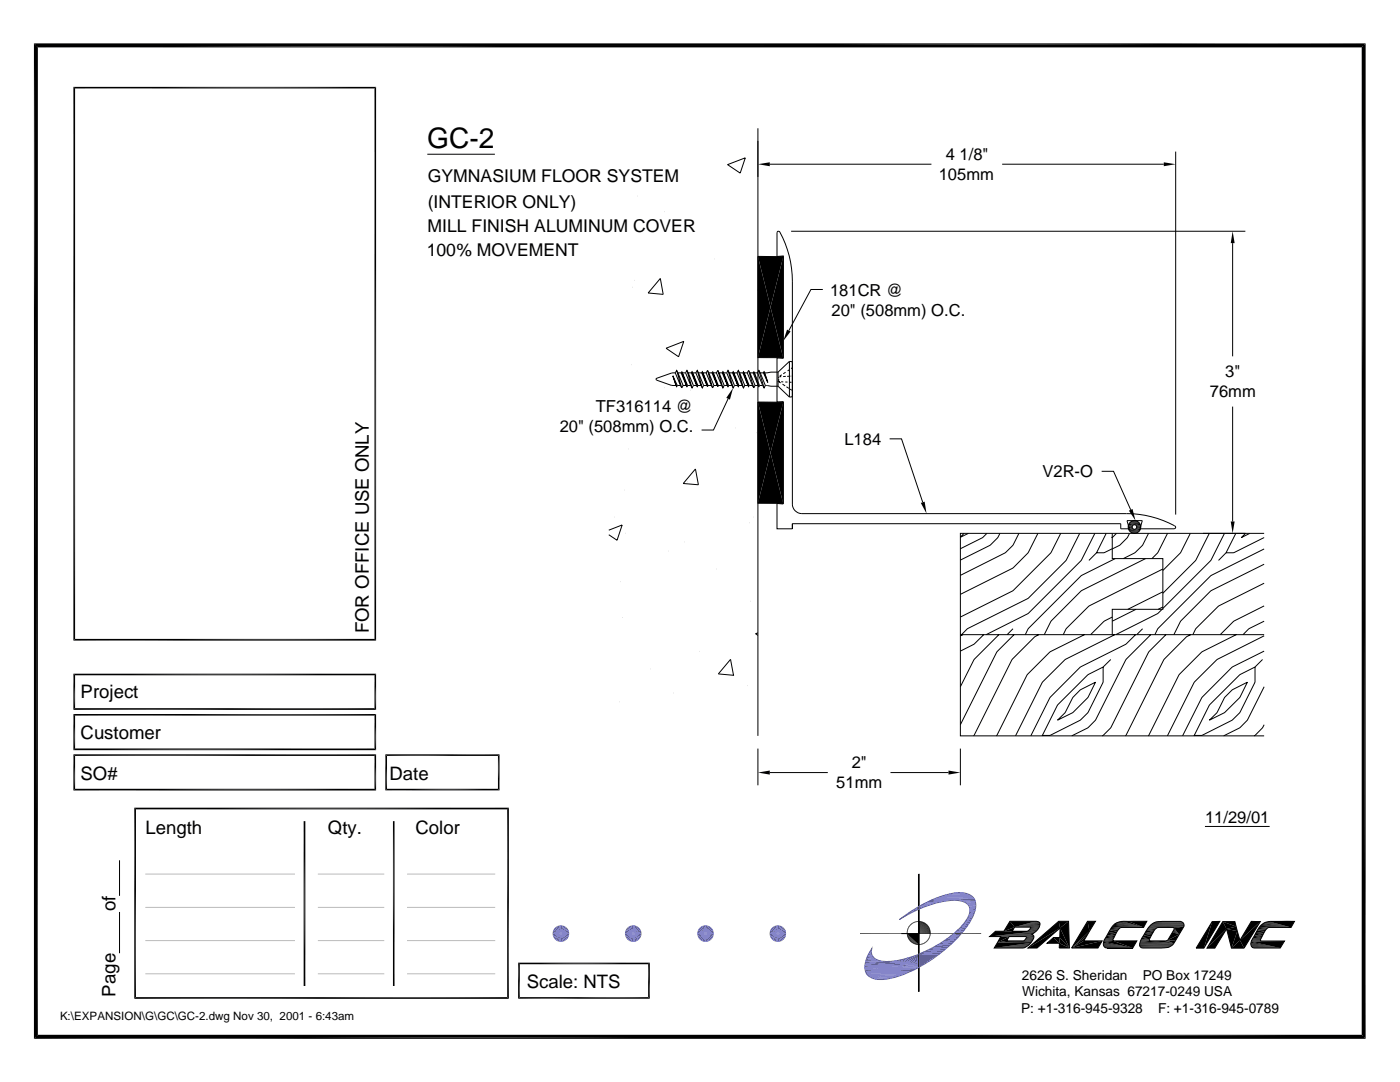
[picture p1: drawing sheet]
<svg xmlns="http://www.w3.org/2000/svg" width="279mm" height="216mm" viewBox="0 0 279 216" stroke-linecap="round" stroke-linejoin="round" font-family="sans-serif">
<g fill="none" stroke="#000" stroke-width=".2">
<path d="M85.3 30.8h13.5M127.3 39.1h.1M145.2 32.9l3.5-1.4-1 3zM151.3 25.6v121.2M153.6 32.8h32.3M200 32.8h32.3M234.6 30.2v72.5M126.3 57.3h.1M126.7 55.9h.1M131.8 55.6l.6 3.1-3.1-.2zM132.5 42.2h.1M136.7 44.2h.1"/>
<path d="M142.6 51.7h.1M151.1 58h.1M151.3 51.2h5v20.2h-5zM157.9 46.1h90.6M164.2 57.8h-2.4l-4.4 8.2M246 48.5v22.6M126.1 72.8h.1M132.5 77.4h.1M132.9 69.5l3.6-1.4-1.1 3.1zM134.3 75l.9 1.9M134.6 74.3h.1M134.8 74.4l-.9 .1-2.8 1-.2 .2 .2 .2 2.8 1h1"/>
<path d="M134.8 74.4l.2-.5 .3 .5M134.8 74.4l1 2.5M134.9 76.9l.1 .3 .2-.3M134.9 76.9l-.6-1.9 .7 2.2M135 73.9l1.1 3.5M135.2 76.9h.6M135.3 74.4l1 2.5M135.3 74.4h.6M135.8 76.9l.3 .5M135.9 74.4l1.1 2.5M136.1 74.2l.1 .2h.6M136.1 74.2l1 3"/>
<path d="M136.1 74.2l-.2 .2M136.2 74.4l1 2.5M136.8 74.4l1.1 2.5M137 76.9h-.7l-.2 .5M137 76.9l.1 .3 .1-.3M137.1 73.9l1 3.5M137.2 76.9h.7M137.4 74.4l1 2.5M137.8 77.9h.1M137.9 76.9l.2 .5 .3-.5M138 74.4l1 2.5M138.1 74.2l1 3"/>
<path d="M138.2 74.4l1.1 2.5M138.4 76.9h.6M138.9 74.4l1 2.5M139 76.9l.1 .3 .2-.3M139.1 73.9l1.1 3.5M139.3 76.9h.6M139.4 74.4l1 2.5M139.9 76.9l.3 .5 .2-.5M140 74.4l1.1 2.5M140.2 74.2l1 3M140.3 74.4l1 2.5M140.4 76.9h.7"/>
<path d="M140.9 74.4l1.1 2.5M141.1 76.9l.1 .3M141.2 73.9l.3 .5h.6l.1-.2M141.2 73.9l-.3 .5h-.6l-.1-.2-.2 .2h-.6l-.3-.5-.2 .5h-.7l-.1-.2-.1 .2h-.6l-.3-.5-.3 .5M141.2 73.9l1 3.5M141.5 74.4l1 2.5M142 76.9h-.7l-.1 .3M142 76.9l.2 .5M142.1 74.4l1 2.5M142.2 74.2l1.1 3M142.2 74.2l.1 .2M142.3 74.4l1.1 2.5"/>
<path d="M142.5 76.9h.6l.2 .3M142.5 76.9l-.3 .5M143 74.4l1 2.5M143.3 73.9l-.3 .5h-.7M143.3 73.9l.2 .5h.6l.2-.2 .1 .2h.6M143.3 73.9l1 3.5M143.5 74.4l1 2.5M144 76.9l.3 .5 .2-.5M144 76.9h-.6l-.1 .3M144.1 74.4l1.1 2.5M144.3 74.2l1 3M144.4 74.4l1 2.5"/>
<path d="M144.5 76.9h.7M145 74.4l.3-.5 .3 .5h.6l.1-.2 .2 .2h.6l.2-.5 .3 .5h.7M145 74.4l1.1 2.5M145.2 76.9l.1 .3 .1-.3M145.3 73.9l1 3.5M145.3 79.6l-2.9 6.2h-2.4M145.4 76.9h.7M145.6 74.4l1 2.5M146.1 76.9l.2 .5 .3-.5M146.2 74.4l1 2.5M146.3 74.2l1 3M146.5 74.4l1 2.5"/>
<path d="M146.6 76.9h.6M147.1 74.4l1 2.5M147.2 76.9l.1 .3 .2-.3M147.3 73.9l1.1 3.5M147.5 76.9h.6M147.6 74.4l1 2.5M148.1 76.9l.3 .5 .2-.5h.7M148.3 74.4l.1-.2 .1 .2h.6M148.3 74.4l1 2.5M148.4 74.2l1 3M148.5 74.4l1 2.5M149.1 74.4l1.1 2.5"/>
<path d="M149.3 76.9l.1 .3 .1-.3M149.4 73.9l.3 .5h.6M149.4 73.9l1 3.5M149.4 73.9l-.3 .5M149.5 76.9h.7M149.7 74.4l1 2.5M150.2 76.9l.2 .5M150.3 74.4l1 2.5M150.4 74.2l-.1 .2M150.4 74.2l1 3M150.6 74.4l1 2.5M150.7 76.9h.6"/>
<path d="M150.7 76.9l-.3 .5M151.2 74.4l1 2.5M151.3 76.9l.1 .3 .2-.3M151.4 73.9l1.1 3.5M151.6 76.9h.6M151.7 74.4l1 2.5M152.2 76.9l.3 .5 .2-.5M152.4 74.4l.8 1.9-.6-1.9M152.5 74.2l.7 2.1M152.7 76.9l2.6 .2M155.3 74.3v2.8M155.3 77.1l2.2 2.1"/>
<path d="M155.4 75.2v.3M155.4 75.6v.4M155.6 75.2h.3M155.6 76.2h-.2l.4 .2M155.9 76.2h.4M156 74.8l-.4 .2M156.2 76.6l.5 .4M156.7 76.2h.5M156.8 74.3l-.5 .3M156.8 75.1h-.5M157 77.2l.4 .3M157.5 73.8l-.3 .2"/>
<path d="M157.5 75.1h-.4M157.5 72.1l.5 .1 .1 .2M157.5 72.1l-2.2 2.2-2.7 .1-.1-.2-.1 .2h-.7l-.3-.5-.2 .5h-.6l-.2-.2M157.5 72.1v7.1M157.6 76.3h.4M157.6 75.1h.1M157.7 77.6l.3 .3M158 75h.1M158.1 79l-.1 .2h-.5M158.1 73.4l-.2 .2M124.6 97.8h.1M125.5 89.6h.1"/>
<path d="M137.2 96.1h.1M138.8 93.6l.6 3.1-3-.2zM146.7 85.4h.1M151 86.3h.1M151.3 80.2l5 .1v20.1h-5zM177.5 87.6h2.4l4.2 12.6M219.9 94h2.3l3.5 7.7M246 81.1v23M121.5 105.8l2.7-1-1.1 3-1.6-1.1M122.7 103.2h.1M123.9 116.1h.1M124.8 106.4h.1"/>
<path d="M133.3 110h.1M136.5 108.1h.1M143 113.5h.1M149.6 104.3h.1M149.7 120h.1M150.3 103.2h.1M158.1 104.5h65.6v1h1.7l-.5-1.6h3.1l-.5 1.6h6.8l.3-.1v-.3a18.7 18.7 0 0 0-9.8-2.6h-64.8a1.92 1.92 0 0 1-1.9-1.9v-44.5a19.9 19.9 0 0 0-2.6-9.9h-.3l-.1 .2v4.8l1.2-.1v20.4l-1.2-.1v8.8l1.2-.1v20.5l-1.2-.1v5h3M158.1 105.5v-1v1M192.4 106.4l-.7 .8M193.3 106.4l-1.6 .8M197 106.4l-.9 .9-4.4 2.2M199.6 106.4l-.5 .9-1.5 1.5-5.9 3"/>
<path d="M203.3 106.4l-1.1 2.4-1.6 1.5-8.9 4.5M207.1 106.4l-1.9 3.9-3 3-10.5 5.3M211.7 106.4l-2 3.9-7.5 7.6-10.5 5.2M215.5 106.4l-2.7 5.4-7.6 7.6-12.1 6.1-1.2 1.1M218.5 106.4l-2.7 5.4-10.6 10.6-8.4 4.2M218.8 110.3l-1.5 1.5M220.8 106.4l-2 3.9M222 106.4v5.1h10.1v10.1h-10.1v5M222 107.2l-.1 .1 .1-.1M222.6 111.5l-6.8 3.4-10.6 10.6-.6 1.1M222.8 106.4l-.8 .9M225.3 105.7h2.2"/>
<path d="M225.3 104.6h2.2M225.4 106.4l-.4 .9-1.5 1.5-3.2 1.5h-1.5M228.6 111.5l-12.8 6.4-6.1 6.1-1.3 2.6M229.2 106.4l-1.2 2.4-1.5 1.5-2.3 1.2M232.1 113.5l-14.8 7.4-4.5 4.6-.6 1.1M232.1 118.1l-7 3.5M233 106.4l-1.9 3.9-1.2 1.2M237.6 106.4l-2 3.9-3.5 3.5M240.1 106.4h8.4M241.3 106.4l-2.7 5.4-6.5 6.6M244.4 106.4l-2.7 5.4-9.6 9.6M244.7 110.3l-1.5 1.5"/>
<path d="M246.6 106.4l-1.9 3.9M248.6 106.4l-.9 .9 1.7-.9M252.3 106.4h-60.6v40.4h60.6M252.3 107.3l-6.1 3h-1.5M252.3 112.6l-10.6 5.3-6.1 6.1-1.3 2.6M252.3 116.4l-9.1 4.5-4.6 4.6-.5 1.1M252.3 109.5l-10.6 5.4-10.6 10.6-.6 1.1M124.2 123.2h.1M129.8 133.5h.1M134.5 138.3h.1M139.6 130h.1M145.8 131.6l.6 3.1-3-.2z"/>
<path d="M149.1 136.8h.1M151.3 126.3l-.5 .1 .5 .4M191.7 126.6h60.6M192.2 126.6l-.5 .3M196.3 126.6l-1.9 1.9-2.7 1.4M199.3 126.6l-4.9 5-2.7 5.4M202.2 125.5l-1.2 1.1M202.4 126.6l-3.5 3.5-7.2 14.5M207.3 126.6l-.8 .4-4.5 4.6-7.7 15.2M215.6 137.6l3-1.5-1.5 3.1-3 3-3 1.5 1.5-1.5 1.5-3zM216.4 126.6l-6.8 3.5-4.6 4.5-6.2 12.2M220.2 133.1v3l-3.1 6.1-1.5 1.5-6 3h-1.6"/>
<path d="M220.2 133.1l-3.1 1.5-6 6.1-3.1 6M221.7 131.6l-1.5 1.5M222 123.1l-1.7 .9-2.6 2.6M222.5 126.6l-9.9 5-4.6 4.5-5.3 10.7M226.6 126.6l-1.9 1.9-9.1 4.6-6 6.1-3.9 7.6M226.7 121.6l-4.7 2.4M228 125.5l-1.1 1.1M229.7 126.6l-5 5-6.1 12.1-1.5 1.5-3.2 1.6M231.9 121.6l-.8 .8-8.4 4.2M232.1 121.1l-1 .5M232.7 126.6l-3.4 3.5-7.6 15.1-1.7 1.6M237.6 126.6l-.8 .4-4.5 4.6-7.7 15.2"/>
<path d="M245.9 137.6l3-1.5-1.5 3.1-3 3-3 1.5 1.5-1.5 1.5-3zM246.7 126.6l-6.8 3.5-4.6 4.5-6.1 12.2M250.5 133.1v3l-3.1 6.1-1.5 1.5-6 3h-1.6M250.5 133.1l-3.1 1.5-6 6.1-3.1 6M252 131.6l-1.5 1.5M252.3 137l-3.4 6.7-1.5 1.5-3.2 1.6M252.3 129.9l-6.4 3.2-6 6.1-3.9 7.6M252.3 126.9l-9.4 4.7-4.6 4.5-5.3 10.7M252.3 124l-3.1 1.5-1.1 1.1M252.3 120.9l-6.1 3.1-2.7 2.6M123.6 140h.1M151.3 149.4v7.3"/>
<path d="M153.6 154.2h11.6M177.7 154.2h11.6M191.7 149.4v7.3M208 146.7l-.1 .1M238.3 146.7l-.1 .1M252.3 144.6l-.3 .6-1.7 1.6"/>
<circle cx="226.4" cy="105.2" r="1.27"/>
<circle cx="226.4" cy="105.2" r=".46"/>
</g>
<g fill="#000">
<path d="M6.8 8.7h265.7l-264.9 .8zM7.6 9.5l264.9-.8-.7 .8zM271.8 9.5l.7 197.8-.7-.8zM272.5 8.7v198.6l-.7-197.8zM151.3 32.8l2.3-.4v.8zM232.3 32.4l2.3 .4-2.3 .4zM246 46.1l.4 2.4h-.8zM146.3 77.4l-.6 2.3-.8-.3zM151.3 51.2h5l-2.5 10.1zM151.3 51.2l2.5 10.1-2.5 10.1zM153.8 61.3l2.5 10.1h-5zM156.3 51.2v20.2l-2.5-10.1z"/>
<path d="M157.1 65.8l.7 .3-1.5 2zM151.3 80.2l5 .1-2.5 10zM151.3 80.2l2.5 10.1-2.5 10.1zM153.8 90.3l2.5 10.1h-5zM156.3 80.3v20.1l-2.5-10.1zM183.8 100.4l.7-.3 .4 2.4zM225.1 105.2h.9l-.8 .3zM225.2 105.5l1 .1-.9 .2zM225.2 104.8h.9l-1 .4zM225.3 104.5l1.1 .2-1.2 .1zM225.5 106h1.8l-1.5 .3zM225.5 104.3h1.8l-2 .2z"/>
<path d="M225.8 106.3h1.2l-.9 .1zM225.5 104.3l.3-.2h1.2zM225.2 105.5l.8-.3v.1zM225.2 105.5l.8-.2 .1 .2zM225.1 105.2l.9-.2v.2zM225.3 101.9l.7-.3 .6 2.3zM226.1 106.4h.6zM225.2 105.5l1 .1zM225.1 105.2l1-.4-.1 .2zM225.8 104.1l.9-.2zM225.3 105.8l1.1-.2zM225.2 104.8l1-.1z"/>
<path d="M225.2 104.8l1.2-.1zM226.4 104.7l1.2 .1zM226.1 103.9h.6zM226.4 105.6l1.1 .2zM226.6 104.7l1 .1zM226.6 105.6l1-.1zM226.7 104.8l1 .4-.9-.2zM225.8 104.1l.9-.2 .3 .2zM226.8 105.3l.8 .2h-.9zM226.8 105l.9 .2h-.8zM226.9 105.2h.8l-.9 .1zM226.1 106.4l.9-.1z"/>
<path d="M225.5 104.3l1.5-.2 .3 .2zM225.8 106.3l1.5-.3-.3 .3zM225.5 106l2-.2-.2 .2zM226.4 104.7l1.1-.2 .1 .3zM226.6 105.6l1-.1-.1 .3zM226.7 104.8h.9l.1 .4zM226.8 105.3l.9-.1-.1 .3zM245.6 104.1h.8l-.4 2.3zM151.3 154.2l2.3-.4v.8zM189.3 153.8l2.4 .4-2.4 .4zM6.8 8.7l.8 197.8-.8 .8zM6.8 8.7l.8 .8v197z"/>
<path d="M7.6 206.5h264.2l-265 .8zM6.8 207.3l265-.8 .7 .8z"/>
</g>
<path d="M225.3 105.9h2.2M225.3 104.4h2.2" fill="none" stroke="#000" stroke-width=".25"/>
<path d="M14.6 17.5h60.5M74.9 17.3v110.5M14.6 134.6h60.5M74.9 134.4v7.2M14.6 150.7h60.5M14.6 142.6h60.5M74.9 142.5v7.2M74.9 150.5v7.2M78.6 163.9v32.8M103.4 199.1h26.3M103.4 192.2h26.3" fill="none" stroke="#000" stroke-width=".32"/>
<g fill="none" stroke="#000" stroke-width=".34">
<path d="M14.8 17.3v110.5M14.6 127.7h60.5M14.8 134.4v7.2M14.6 141.5h60.5M14.6 157.6h60.5M14.6 149.5h60.5M14.8 142.5v7.2M14.8 150.5v7.2M26.8 161.3h74.8M27 161.2v38.1M60.8 163.9v32.8M101.4 161.2v38.1"/>
<path d="M26.8 199.1h74.8M103.6 192.1v7.2M129.5 192.1v7.2"/>
</g>
<g fill="#5c5cb8">
<path d="M111.9 186.3l1.7-.4v.4z"/>
<path d="M111.9 186.3l1.5-.7 .2 .3z"/>
<path d="M111.9 186.3l1.3-1 .2 .3z"/>
<path d="M113 185l.2 .3-1.3 1z"/>
<path d="M112.6 184.8l.4 .2-1.1 1.3z"/>
<path d="M112.3 184.7l.3 .1-.7 1.5z"/>
<path d="M111.9 184.6l.4 .1-.4 1.6z"/>
<path d="M111.6 184.7l.3-.1v1.7z"/>
<path d="M111.2 184.8l.4-.1 .3 1.6z"/>
<path d="M110.9 185l.3-.2 .7 1.5z"/>
<path d="M110.6 185.3l.3-.3 1 1.3z"/>
<path d="M110.6 185.3l1.3 1-1.5-.7z"/>
<path d="M110.4 185.6l1.5 .7-1.6-.4z"/>
<path d="M110.3 185.9l1.6 .4h-1.6z"/>
<path d="M110.3 186.3h1.6l-1.6 .3z"/>
<path d="M110.3 186.6l1.6-.3-1.5 .7z"/>
<path d="M110.4 187l1.5-.7-1.3 1z"/>
<path d="M110.6 187.3l1.3-1-1 1.3z"/>
<path d="M111.9 186.3l-.7 1.5-.3-.2z"/>
<path d="M111.9 186.3l-.3 1.6-.4-.1z"/>
<path d="M111.9 186.3v1.6h-.3z"/>
<path d="M111.9 186.3l.4 1.6h-.4z"/>
<path d="M111.9 186.3l.7 1.5-.3 .1z"/>
<path d="M111.9 186.3l1.1 1.3-.4 .2z"/>
<path d="M111.9 186.3l1.3 1-.2 .3z"/>
<path d="M111.9 186.3l1.5 .7-.2 .3z"/>
<path d="M111.9 186.3l1.7 .3-.2 .4z"/>
<path d="M111.9 186.3h1.7v.3z"/>
<path d="M140.8 186.3l1.6-.4 .1 .4z"/>
<path d="M140.8 186.3l1.5-.7 .1 .3z"/>
<path d="M140.8 186.3l1.3-1 .2 .3z"/>
<path d="M141.8 185l.3 .3-1.3 1z"/>
<path d="M141.5 184.8l.3 .2-1 1.3z"/>
<path d="M141.2 184.7l.3 .1-.7 1.5z"/>
<path d="M140.8 184.6l.4 .1-.4 1.6z"/>
<path d="M140.4 184.7l.4-.1v1.7z"/>
<path d="M140.1 184.8l.3-.1 .4 1.6z"/>
<path d="M139.8 185l.3-.2 .7 1.5z"/>
<path d="M139.5 185.3l.3-.3 1 1.3z"/>
<path d="M139.5 185.3l1.3 1-1.5-.7z"/>
<path d="M139.3 185.6l1.5 .7-1.6-.4z"/>
<path d="M139.2 185.9l1.6 .4h-1.7z"/>
<path d="M139.1 186.3h1.7l-1.6 .3z"/>
<path d="M139.2 186.6l1.6-.3-1.5 .7z"/>
<path d="M139.3 187l1.5-.7-1.3 1z"/>
<path d="M139.5 187.3l1.3-1-1 1.3z"/>
<path d="M140.8 186.3l-.7 1.5-.3-.2z"/>
<path d="M140.8 186.3l-.4 1.6-.3-.1z"/>
<path d="M140.8 186.3v1.6h-.4z"/>
<path d="M140.8 186.3l.4 1.6h-.4z"/>
<path d="M140.8 186.3l.7 1.5-.3 .1z"/>
<path d="M140.8 186.3l1 1.3-.3 .2z"/>
<path d="M140.8 186.3l1.3 1-.3 .3z"/>
<path d="M140.8 186.3l1.5 .7-.2 .3z"/>
<path d="M140.8 186.3l1.6 .3-.1 .4z"/>
<path d="M140.8 186.3h1.7l-.1 .3z"/>
<path d="M126.4 186.3l1.6-.4v.4z"/>
<path d="M126.4 186.3l1.5-.7 .1 .3z"/>
<path d="M126.4 186.3l1.3-1 .2 .3z"/>
<path d="M127.4 185l.3 .3-1.3 1z"/>
<path d="M127.1 184.8l.3 .2-1 1.3z"/>
<path d="M126.7 184.7l.4 .1-.7 1.5z"/>
<path d="M126.4 184.6l.3 .1-.3 1.6z"/>
<path d="M126 184.7l.4-.1v1.7z"/>
<path d="M125.6 184.8l.4-.1 .4 1.6z"/>
<path d="M125.3 185l.3-.2 .8 1.5z"/>
<path d="M125.1 185.3l.2-.3 1.1 1.3z"/>
<path d="M125.1 185.3l1.3 1-1.5-.7z"/>
<path d="M124.9 185.6l1.5 .7-1.6-.4z"/>
<path d="M124.8 185.9l1.6 .4h-1.7z"/>
<path d="M124.7 186.3h1.7l-1.6 .3z"/>
<path d="M124.8 186.6l1.6-.3-1.5 .7z"/>
<path d="M124.9 187l1.5-.7-1.3 1z"/>
<path d="M125.1 187.3l1.3-1-1.1 1.3z"/>
<path d="M126.4 186.3l-.8 1.5-.3-.2z"/>
<path d="M126.4 186.3l-.4 1.6-.4-.1z"/>
<path d="M126.4 186.3v1.6h-.4z"/>
<path d="M126.4 186.3l.3 1.6h-.3z"/>
<path d="M126.4 186.3l.7 1.5-.4 .1z"/>
<path d="M126.4 186.3l1 1.3-.3 .2z"/>
<path d="M126.4 186.3l1.3 1-.3 .3z"/>
<path d="M126.4 186.3l1.5 .7-.2 .3z"/>
<path d="M126.4 186.3l1.6 .3-.1 .4z"/>
<path d="M126.4 186.3h1.6v.3z"/>
<path d="M155.2 186.3l1.6-.4 .1 .4z"/>
<path d="M155.2 186.3l1.5-.7 .1 .3z"/>
<path d="M155.2 186.3l1.3-1 .2 .3z"/>
<path d="M156.3 185l.2 .3-1.3 1z"/>
<path d="M156 184.8l.3 .2-1.1 1.3z"/>
<path d="M155.6 184.7l.4 .1-.8 1.5z"/>
<path d="M155.2 184.6l.4 .1-.4 1.6z"/>
<path d="M154.9 184.7l.3-.1v1.7z"/>
<path d="M154.5 184.8l.4-.1 .3 1.6z"/>
<path d="M154.2 185l.3-.2 .7 1.5z"/>
<path d="M153.9 185.3l.3-.3 1 1.3z"/>
<path d="M153.9 185.3l1.3 1-1.5-.7z"/>
<path d="M153.7 185.6l1.5 .7-1.6-.4z"/>
<path d="M153.6 185.9l1.6 .4h-1.6z"/>
<path d="M153.6 186.3h1.6l-1.6 .3z"/>
<path d="M153.6 186.6l1.6-.3-1.5 .7z"/>
<path d="M153.7 187l1.5-.7-1.3 1z"/>
<path d="M153.9 187.3l1.3-1-1 1.3z"/>
<path d="M155.2 186.3l-.7 1.5-.3-.2z"/>
<path d="M155.2 186.3l-.3 1.6-.4-.1z"/>
<path d="M155.2 186.3v1.6h-.3z"/>
<path d="M155.2 186.3l.4 1.6h-.4z"/>
<path d="M155.2 186.3l.8 1.5-.4 .1z"/>
<path d="M155.2 186.3l1.1 1.3-.3 .2z"/>
<path d="M155.2 186.3l1.3 1-.2 .3z"/>
<path d="M155.2 186.3l1.5 .7-.2 .3z"/>
<path d="M155.2 186.3l1.6 .3-.1 .4z"/>
<path d="M155.2 186.3h1.7l-.1 .3z"/>
</g>
<path d="M76.9 150.7h22.8M76.9 157.6h22.8M99.5 150.5v7.2M199.1 187.9h6.8M202.5 184.8h5M221.9 184.9h6.3M251.4 184.9h6.3" fill="none" stroke="#000" stroke-width=".32"/>
<path d="M77.1 150.5v7.2M249.7 189h5.8" fill="none" stroke="#000" stroke-width=".34"/>
<g fill="none" stroke="#000" stroke-width=".2">
<path d="M183.3 174.5h.1v23.3h-.1zM183.4 174.5v6.4M183.3 188.5h.1M183.3 183.9h.1M183.4 181.4v7.1M183.4 190.4v7.4M197.5 186.9l1.2-1.1h1.6l1.2-2h5.3a.69 .69 0 0 1 .7 .4 .69 .69 0 0 1-.1 .8l-.4 .6-1.1 .8 .1 .1a.7 .7 0 0 1 0 1.2l-.7 .9-.9 .5-6 .1 1.3-2.3zM197.5 186.8h8.8M198.4 189.1h6.2M198.7 185.8h8.1M200.3 185.8h4.6M201.4 186.9h3.4a.84 .84 0 0 1-.6 .8h-3.3z"/>
<path d="M202.5 184.9h5M204.6 189.1l-6.2 .1M220.5 189.1h5.6M220.6 189.1h5.5M221.8 185.1h2.1M221.9 185h6.3M222.2 187.7h4.7M225.3 183.8h3.6M227.4 188.8h6.4M227.4 188.7h6.6M227.4 188.5h6.7M227.5 188.2h6.8"/>
<path d="M227.5 188.8h6.1M227.9 189.1h4.5M229.2 185.1h2.1M229.4 184.8h6.9M229.6 184.7h6.7M229.6 184.6h6.7M229.8 184.4h6.5M229.9 184.4h6.4M230 184.4h6.3M230 184.2h6.2M230.2 184.2h6M230.2 184.1h5.9"/>
<path d="M230.4 184h5.7M230.6 184h5.3M230.7 183.9h5.2M231 183.9h4.8M233.1 189.1h-5.3M233.3 189l-5.6 .1M233.4 189h-5.8M233.5 188.9h-6M244 183.9h2.4l1.1 3.7 2.2-3.7h1.8l-3.2 5.3h-2.5l-1-3.8-2.4 3.8h-1.5zM249.7 187.8h6.6M249.9 189.1h5.6M250.1 189.1h5.4"/>
<path d="M251.2 185.1h2.1M251.4 185h6.3M251.7 184.6a2.72 2.72 0 0 1 2-.7h4.6l-.6 1.2h-4.5a4.4 4.4 0 0 0-1.6 2.6l4.7 .1-.8 1.4h-4.8a.92 .92 0 0 1-1-.4 .92 .92 0 0 1 .1-1.1l1.4-2.5zM253.3 183.9h5"/>
</g>
<g fill="#000">
<path d="M183.3 188.3l.1 .2zM183.3 188.5l.1 1.9h-.1zM183.3 186.3h.1zM183.3 180.9l.1 .5-.1 .1zM183.3 188.5h.1v1.9zM183.3 180.9h.1v.5zM197.5 186.9l1.2-1.1h8.1zM199.1 188.1l6.6 .1-7.3 1zM199.7 186.9h1.7l-2.3 1.2zM199.1 188.1l2.3-1.2-.5 .8zM201.5 183.8h5.2l-4.2 1.2zM201.5 183.8l1 1.2-2.2 .8z"/>
<path d="M200.3 185.8l2.2-.8-.5 .8zM202.5 185l4.3-1.2zM204.3 187.7l1.6 .2zM204.3 187.7h1.7zM204.6 187.5l1.5 .1h-1.7zM204.7 187.3l1.5 .1-1.6 .1zM204.8 186.9l1.5 .1h-1.4zM204.8 187.2l1.5 .1h-1.6zM204.9 187h1.4l-1.5 .2zM205 185.8h1.8zM198.4 189.2l6.8-.6zM205.1 185.8l.2-.1 1.5 .1z"/>
<path d="M198.4 189.2l6.9-.6zM198.4 189.2l7.1-.8-.2 .2zM205.5 185.5h1.6l-1.8 .2zM198.4 189.2l7.2-.9-.1 .1zM205.6 185.3l1.6 .1-1.7 .1zM205.7 185.2l1.6 .1h-1.7zM205.7 185h1.7l-1.7 .2zM198.4 189.2l7.3-1-.1 .1zM197.5 186.9l8.5-.4zM204.3 187.7h1.7l-.1 .2zM204.4 187.6h1.7l-.1 .1zM204.6 187.5l1.6-.1-.1 .2z"/>
<path d="M197.5 186.9l8.7-.7-.3 .2zM204.7 187.3h1.6l-.1 .1zM204.8 187.2l1.5-.1v.2zM204.8 187.2l1.5-.2v.1zM204.8 186.9l1.5-.1v.2zM197.5 186.9l9-.8-.3 .1zM197.5 186.9l9.1-1zM197.5 186.9l9.3-1.1zM204.9 185.8h1.9zM202.5 185l4.5-1.1zM205.3 185.7l1.7-.1-.2 .2zM202.5 185l4.6-1.1z"/>
<path d="M205.3 185.7l1.8-.2-.1 .1zM202.5 185l4.7-1.1zM205.5 185.5l1.7-.1-.1 .1zM202.5 185l4.8-1zM205.6 185.3h1.7l-.1 .1zM202.5 185l4.9-1zM205.7 185.2l1.6-.1v.2zM205.7 185.2l1.7-.2-.1 .1zM202.5 185l5-.9zM205.5 185l2-.2zM205.6 185l1.9-.2zM205.7 185l1.8-.2-.1 .2z"/>
<path d="M202.5 185l5-.9 .1 .1zM202.5 185l5.1-.6-.1 .2zM202.5 185l5.1-.8v.2zM209 188.2l1.2-1.1 1.2 1.1zM211.3 183.8h2l-1.7 1.4zM205.1 189.2l6.2-5.4 .3 1.4zM211.4 188.2l2 1h-2zM210.2 187.1h1.3l-.1 1.1zM211.5 187.1l1.9 2.1-2-1zM205.1 189.2l6.5-4-4.6 4zM211.6 185.2l1.8 4-1.9-2.1zM211.6 185.2l1.7-1.4 .1 5.4z"/>
<path d="M213.9 189.2l2.4-1.5h3.7zM213.9 189.2l3-2.4-.6 .9zM217 183.8l.4 2-3.5 3.4zM213.9 189.2l3.5-3.4-.5 1zM217 183.8h1.6l-1.2 2zM213.9 189.2l6.1-1.5-.9 1.5zM220.2 188.5l5.9 .7-5.9-.6zM220.2 188.4l5.9 .8-5.9-.7zM220.2 188.3l5.9 .9-5.9-.8zM220.2 188.6l5.9 .6-5.8-.4zM220.2 188.1l5.9 1.1-5.9-.9zM220.3 187.9l5.8 1.3-5.9-1.1z"/>
<path d="M220.3 187.7h1.9l-1.9 .2zM220.4 187.5h1.7l-1.8 .2zM220.6 187.2l1.6 .1-1.8 .2zM220.6 189.1h.3zM220.9 186.7l1.5 .3-1.8 .2zM221.2 186.2h1.5l-1.8 .5zM221.5 185.7l1.4 .2-1.7 .3zM221.6 185.4h1.7l-1.8 .3zM221.8 185.2l1.6 .1-1.8 .1zM220.3 187.7l1.8-.1 .1 .1zM220.3 187.7l1.8-.2v.1zM220.3 187.9l1.9-.2 3.9 1.5z"/>
<path d="M220.4 187.5l1.8-.2-.1 .2zM222.1 184.7l.2-.1 5.9 .5zM220.6 187.2l1.8-.2-.2 .3zM222.5 184.4l5.7 .7-5.9-.5zM220.9 186.7l1.6-.1-.1 .4zM222.5 184.4l.2-.2 5.5 .9zM220.9 186.7l1.8-.5-.2 .4zM222.7 184.2l5.5 .9zM221.2 186.2l1.7-.3-.2 .3zM222.8 184.1l5.4 1zM221.5 185.7l1.6-.1-.2 .3zM222.9 184.1l.3-.1 5 1.1z"/>
<path d="M221.5 185.7l1.8-.3-.2 .2zM221.6 185.4l1.8-.1-.1 .1zM221.8 185.2h1.7l-.1 .1zM223.2 184l.3-.1 4.7 1.2zM221.8 185.2l1.9-.1zM223.5 183.9l4.7 1.2zM223.7 183.9h.3zM223.7 183.9h.3l4.2 1.2zM224 183.9h1.3zM224 183.9h1.3l2.9 1.2zM222.2 187.7h4.7l-.8 1.5zM227.6 187.7h2l-2 .2z"/>
<path d="M227.7 187.5h1.6l-1.7 .2zM227.9 187.1l1.5 .3-1.7 .1zM228.2 186.7l1.5 .1-1.8 .3zM228.5 186.2l1.5 .1-1.8 .4zM228.7 185.7h1.6l-1.8 .5zM225.3 183.9l3.6-.1-.7 1.3zM228.9 185.5l1.5 .1-1.7 .1zM229.1 185.3l1.5 .1-1.7 .1zM229.2 185.1h1.9zM229.2 185.1h1.8l-1.9 .2zM227.6 187.7l1.8-.1zM227.6 187.7h1.8z"/>
<path d="M227.7 187.5l1.7-.1zM227.6 187.7h2zM229.4 187.7h.2zM227.6 187.9l2-.2 4.7 .6zM227.9 187.1l1.8-.3-.3 .6zM228.2 186.7l1.8-.4-.3 .5zM228.5 186.2l1.7-.3-.2 .4zM228.5 186.2l1.8-.5-.1 .2zM228.7 185.7l1.7-.1-.1 .1zM228.9 185.5l1.7-.1-.2 .2zM229.1 185.3h1.6l-.1 .1zM229.1 185.3l1.8-.1z"/>
<path d="M229.1 185.3l1.9-.2zM231.8 189.2l.2-.1zM232.7 187.7l1.6 .6zM232.9 187.7l.2-.1h1.5zM234 186l1.3 .5-2.2 1.1zM234.1 185.8l1.2 .7-1.3-.5zM234.1 185.1l.2 .1zM234.2 185.7l1.1 .8-1.2-.7zM232.5 187.7l1.8 .6zM232.4 187.7l1.9 .6zM229.8 187.7h2.6l1.9 .6zM229.6 187.7l4.7 .6z"/>
<path d="M234.3 185.5l1 1-1.1-.8zM234.3 185.5l1 1zM234.3 185.4l1 1.1zM234.3 185.2l1 1.3-1-1.1zM232.9 187.7l1.7-.1-.3 .7zM233.1 187.6l2.2-1.1-.7 1.1zM235.5 183.9h.3zM234 183.9h1.8zM234.3 185.2l2-.4-1 1.7zM241.9 183.9l-1.6 5.3h-1.6zM241.9 183.9h1.5l-3.1 5.3zM244 183.9l2.7 1-1.9 .5z"/>
<path d="M244 183.9l.8 1.5-3.9 3.8zM240.9 189.2l3.9-3.8-2.4 3.8zM244.8 185.4l2.1 .4-1.1 3.4zM244.8 185.4l1.9-.5 .2 .9zM244 183.9h2.4l.3 1zM246.9 185.8l.6 1.8-1.7 1.6zM245.8 189.2l1.7-1.6 .8 1.6zM249.6 188.4l5.9 .8zM249.6 188.3l5.9 .9-5.9-.8zM249.7 188.5l5.8 .7-5.8-.5zM249.7 188.1l5.8 1.1-5.9-.9zM249.7 188.7l5.8 .5-5.8-.4z"/>
<path d="M249.7 187.9l5.8 1.3-5.8-1.1zM249.7 183.9h1.8l-4 3.7zM249.8 187.7h1.7l-1.8 .2zM249.9 187.5h1.6l-1.7 .2zM250 187.2l1.7 .1-1.8 .2zM250.2 189.1l.5 .1zM250.2 189.1l.3 .1zM250.3 186.7l1.5 .3-1.8 .2zM250.6 186.2l1.6 .1-1.9 .4zM250.9 185.7l1.5 .2-1.8 .3zM251.1 185.4l1.5 .2-1.7 .1zM251.2 185.2h1.7l-1.8 .2z"/>
<path d="M247.5 187.6l4-3.7-3.2 5.3zM249.8 187.7l1.7-.1v.1zM249.8 187.7l1.7-.2zM249.9 187.5l1.8-.2-.2 .2zM251.7 184.6l6 .5-6.2-.4zM250 187.2l1.8-.2-.1 .3zM251.7 184.6l.2-.2 5.8 .7zM250.3 186.7l1.7-.1-.2 .4zM251.9 184.4l.3-.2 5.5 .9zM250.3 186.7l1.9-.4-.2 .3zM252.2 184.2l5.5 .9zM250.6 186.2l1.8-.3-.2 .4z"/>
<path d="M252.3 184.2l5.4 .9zM250.9 185.7l1.7-.1-.2 .3zM252.4 184.1l.3-.1 5 1.1zM251.1 185.4h1.6l-.1 .2zM251.1 185.4l1.7-.1-.1 .1zM251.1 185.4l1.8-.2zM252.7 184l.3-.1 4.7 1.2zM251.2 185.2l1.8-.1zM251.2 185.2l1.9-.1zM253 183.9h.3zM251.2 185.2l2-.1zM253 183.9h.3l4.4 1.2z"/>
<path d="M249.7 187.9l6.6-.1-.8 1.4zM253.3 183.9h5l-.6 1.2z"/>
</g>
<path d="M220.4 189.1h5.7M221.8 185.1h2.1M227.4 188.4h6.9M229.2 185h7.1M249.9 189.1h5.6M251.2 185.1h2.1" fill="none" stroke="#000" stroke-width=".21"/>
<path d="M197.5 186.8h8.8M198.4 189h6.4M227.4 188.6h6.6" fill="none" stroke="#000" stroke-width=".25"/>
<path d="M197.5 186.7h8.7M220.3 189h5.8" fill="none" stroke="#000" stroke-width=".36"/>
<path d="M198.4 189h6.6M234.1 185h2.2" fill="none" stroke="#000" stroke-width=".38"/>
<path d="M198.4 188.9h6.7M202.5 184.8h5" fill="none" stroke="#000" stroke-width=".44"/>
<path d="M199.1 188h6.8" fill="none" stroke="#000" stroke-width=".3"/>
<path d="M227.5 188.1h6.8" fill="none" stroke="#000" stroke-width=".4"/>
<path d="M249.7 187.8h2.1" fill="none" stroke="#000" stroke-width=".23"/>
<path d="M197.5 186.7h8.6" fill="none" stroke="#000" stroke-width=".42"/>
<g fill="#5c5cb8">
<path d="M175.1 195.4l.7 .1z"/>
<path d="M175.1 195.4h1.5z"/>
<path d="M175.8 195.5l.8-.1z"/>
<path d="M174.7 195.4h1.9z"/>
</g>
<g fill="none" stroke="#5c5cb8" stroke-width=".2">
<path d="M172.6 193.5h9.8M172.9 194.3h7.9M173 194.4h7.3M173 194.5h7.3M173.1 194.6h6.7M173.2 194.7h6.6M173.7 195h5.1M173.9 195.2h4.4M174.2 195.3h3.2M174.2 195.2h3.7M174.7 195.4h2.3M177.4 195.3h-2.9"/>
<path d="M179.3 194.9h-5.9"/>
</g>
<path d="M172.6 193.2h10.7M172.7 193.9h9.1M173 194.4h7.8" fill="none" stroke="#5c5cb8" stroke-width=".21"/>
<path d="M172.6 193.2h10.7M172.7 193.7h9.7M172.8 193.9h9M172.9 194.1h8.4" fill="none" stroke="#5c5cb8" stroke-width=".23"/>
<path d="M172.8 194.1h8.5" fill="none" stroke="#5c5cb8" stroke-width=".25"/>
<path d="M172.6 193.4h9.8" fill="none" stroke="#5c5cb8" stroke-width=".28"/>
<path d="M172.6 192.9h10.7M172.6 193.4h10.3" fill="none" stroke="#5c5cb8" stroke-width=".3"/>
<path d="M183.4 193l.6-.4z" fill="#5c5cb8"/>
<path d="M172.6 192.8h10.7" fill="none" stroke="#5c5cb8" stroke-width=".44"/>
<g fill="#5c5cb8">
<path d="M172.6 192.5l10.7 .6-10.7-.5z"/>
<path d="M172.7 192.2l10.6 .9-10.7-.6z"/>
<path d="M184 192.6l1.2-.6z"/>
<path d="M183.4 193l1.8-1z"/>
<path d="M172.8 191.9l10.5 1.2-10.6-.9z"/>
<path d="M172.8 191.9h4.2l6.3 1.2z"/>
</g>
<path d="M172.8 191.9h4.2" fill="none" stroke="#5c5cb8" stroke-width=".2"/>
<g fill="#5c5cb8">
<path d="M177 191.9l.7-.1 5.6 1.3z"/>
<path d="M177 191.9l.7-.1z"/>
</g>
<path d="M172.8 191.8l3.8 .1" fill="none" stroke="#5c5cb8" stroke-width=".2"/>
<g fill="#5c5cb8">
<path d="M177.7 191.8h.4l5.2 1.3z"/>
<path d="M178.1 191.8l.4-.1 4.8 1.4z"/>
</g>
<path d="M172.8 191.8h3.2" fill="none" stroke="#5c5cb8" stroke-width=".2"/>
<path d="M178.5 191.7h.4l4.4 1.4z" fill="#5c5cb8"/>
<path d="M172.8 191.8h2.9" fill="none" stroke="#5c5cb8" stroke-width=".23"/>
<g fill="#5c5cb8">
<path d="M178.9 191.7l.4-.1 4 1.5z"/>
<path d="M183.4 193l2.3-1.4z"/>
</g>
<path d="M172.8 191.7h2.7" fill="none" stroke="#5c5cb8" stroke-width=".32"/>
<path d="M179.3 191.6l.4-.1 3.6 1.6z" fill="#5c5cb8"/>
<path d="M172.8 191.5h2.4" fill="none" stroke="#5c5cb8" stroke-width=".2"/>
<path d="M179.7 191.5l.4-.1 3.2 1.7z" fill="#5c5cb8"/>
<path d="M172.8 191.5h2.2" fill="none" stroke="#5c5cb8" stroke-width=".2"/>
<g fill="#5c5cb8">
<path d="M180.1 191.4l.5-.1 2.7 1.8z"/>
<path d="M173 191.3l1.8 .1-2 .2z"/>
<path d="M173 191.3h1.6l.2 .1z"/>
<path d="M183.4 193l2.9-1.8z"/>
<path d="M180.6 191.3l.4-.1 2.3 1.9z"/>
<path d="M173 191.3l1.4-.2 .2 .2z"/>
<path d="M173 191.3l1.4-.2z"/>
<path d="M181 191.2l.5-.1 1.8 2z"/>
<path d="M173 191.3l1.3-.2z"/>
<path d="M173.1 190.9l1.2 .1-1.3 .3z"/>
<path d="M181.5 191.1l.5-.2 1.3 2.2z"/>
<path d="M183.4 193l3.4-2.2z"/>
<path d="M173.1 190.9l1.1-.1 .1 .2z"/>
<path d="M182 190.9l.5-.2 .8 2.4z"/>
<path d="M173.2 190.6l1 .2-1.1 .1z"/>
<path d="M173.2 190.6h.9l.1 .2z"/>
<path d="M182.5 190.7l.5-.1 .3 2.5z"/>
<path d="M183.4 193l3.9-2.5z"/>
</g>
<path d="M183.1 190.4v2.7" fill="none" stroke="#5c5cb8" stroke-width=".34"/>
<g fill="#5c5cb8">
<path d="M173.2 190.6l.8-.2 .1 .2z"/>
<path d="M183.4 190.4l3.9 .1-3.9 2.5z"/>
<path d="M173.4 190.3l.6 .1-.8 .2z"/>
<path d="M173.4 190.3h.5l.1 .1z"/>
</g>
<path d="M183.4 190.3h3.9" fill="none" stroke="#5c5cb8" stroke-width=".32"/>
<path d="M173.4 190.3l.5-.2v.2z" fill="#5c5cb8"/>
<path d="M183.9 190.3h4" fill="none" stroke="#5c5cb8" stroke-width=".4"/>
<g fill="#5c5cb8">
<path d="M173.6 189.9l.3 .2-.5 .2z"/>
<path d="M173.6 189.9h.3v.2z"/>
<path d="M173.6 189.9l.3-.2v.2z"/>
<path d="M183.9 190.1l1.1-.4 2.9 .4z"/>
</g>
<path d="M185 189.9h3.4" fill="none" stroke="#5c5cb8" stroke-width=".4"/>
<g fill="#5c5cb8">
<path d="M173.8 189.6l.1 .1-.3 .2z"/>
<path d="M173.8 189.6h.1v.1z"/>
<path d="M173.8 189.6l.2-.2z"/>
<path d="M174 189.3l-.2 .3z"/>
</g>
<path d="M185 189.5h3.8" fill="none" stroke="#5c5cb8" stroke-width=".42"/>
<path d="M185 189.7l.9-.5 2.9 .1z" fill="#5c5cb8"/>
<path d="M185.9 189h3.4" fill="none" stroke="#5c5cb8" stroke-width=".42"/>
<path d="M185.9 189.2l1-.5 2.4 .1z" fill="#5c5cb8"/>
<path d="M186.9 188.6h2.9M188.2 187.8h2.4" fill="none" stroke="#5c5cb8" stroke-width=".4"/>
<path d="M186.9 188.5h2.9" fill="none" stroke="#5c5cb8" stroke-width=".25"/>
<path d="M187.3 188.3h2.5M187.8 188h2.4M189 187.1h2.1" fill="none" stroke="#5c5cb8" stroke-width=".3"/>
<path d="M187.8 188.2h2.4M189 187.4h2.1" fill="none" stroke="#5c5cb8" stroke-width=".42"/>
<path d="M188.2 187.7h2.4" fill="none" stroke="#5c5cb8" stroke-width=".28"/>
<path d="M188.6 187.4h2" fill="none" stroke="#5c5cb8" stroke-width=".32"/>
<g fill="#5c5cb8">
<path d="M189.5 187l2-.2-.4 .4z"/>
<path d="M189.5 187l.3-.3 1.7 .1z"/>
<path d="M189.8 186.7l.4-.3 1.3 .4z"/>
<path d="M190.2 186.4l.1-.1h1.6z"/>
<path d="M190.2 186.4l1.7-.1-.4 .5z"/>
<path d="M190.3 186.3l.3-.2 1.3 .2z"/>
<path d="M190.6 186.1l1.6-.2-.3 .4z"/>
<path d="M190.9 185.8l1.3 .1-1.6 .2z"/>
<path d="M190.9 185.8l.3-.3 1 .4z"/>
<path d="M191.2 185.5h1.3l-.3 .4z"/>
<path d="M191.2 185.5l.3-.2 1 .2z"/>
<path d="M191.5 185.3l1.3-.2-.3 .4z"/>
<path d="M191.8 185l1 .1-1.3 .2z"/>
<path d="M191.8 185l1.3-.3-.3 .4z"/>
<path d="M192 184.7h1.1l-1.3 .3z"/>
<path d="M192.3 184.4l.8 .3h-1.1z"/>
<path d="M192.3 184.4l1.1-.1-.3 .4z"/>
<path d="M192.5 184.1l.9 .2-1.1 .1z"/>
<path d="M192.5 184.1l1.1-.2-.2 .4z"/>
<path d="M192.7 183.8l.9 .1-1.1 .2z"/>
<path d="M192.9 183.5l.7 .4-.9-.1z"/>
<path d="M192.9 183.5h.9l-.2 .4z"/>
<path d="M193.1 183.3l.7 .2h-.9z"/>
<path d="M193.1 183.3l.9-.2-.2 .4z"/>
<path d="M179.5 183.5l.7-.4z"/>
<path d="M193.2 183l.8 .1-.9 .2z"/>
<path d="M193.2 183l1-.2-.2 .3z"/>
<path d="M180 183.1l.5-.4z"/>
<path d="M193.3 182.7l.9 .1-1 .2z"/>
<path d="M180.2 183.1l.3-.4 .5-.1z"/>
<path d="M193.4 182.5l.8 .3-.9-.1z"/>
<path d="M193.4 182.5l1-.1-.2 .4z"/>
<path d="M180.5 182.7l.6-.3-.1 .2z"/>
<path d="M193.5 182.2l.9 .2-1 .1z"/>
<path d="M181.1 182.4l.6-.2-.7 .4z"/>
<path d="M193.5 182.2l1-.2-.1 .4z"/>
<path d="M181.1 182.4l1-.4z"/>
<path d="M193.5 182h1l-1 .2z"/>
<path d="M181.1 182.4l.5-.4h.5z"/>
<path d="M193.6 181.8l.9 .2h-1z"/>
<path d="M193.6 181.8h1l-.1 .2z"/>
<path d="M181.6 182l.9-.2-.4 .2z"/>
<path d="M193.6 181.7l1 .1h-1z"/>
<path d="M193.6 181.7h1v.1z"/>
<path d="M181.6 182l.6-.4 .3 .2z"/>
<path d="M193.6 181.5l1 .2h-1z"/>
<path d="M182.2 181.6l1.1-.1-.8 .3z"/>
<path d="M193.6 181.5l1.1-.2-.1 .4z"/>
<path d="M193.5 181.3h1.2l-1.1 .2z"/>
<path d="M182.2 181.6l.6-.3 .5 .2z"/>
<path d="M193.5 181.1l1.2 .2h-1.2z"/>
<path d="M193.5 181.1l1.2-.1v.3z"/>
<path d="M182.8 181.3l.5-.4v.6z"/>
<path d="M193.4 180.9l1.3 .1-1.2 .1z"/>
<path d="M183.4 180.9l1.1 .1-.5 .1z"/>
<path d="M183.4 180.9l.6 .2-.5 .3z"/>
<path d="M183.4 180.9v.5z"/>
<path d="M193.4 180.9l1.3-.1v.2z"/>
<path d="M183.4 180.9l1.6-.1-.5 .2z"/>
<path d="M193.4 180.9l1.4-.2-.1 .1z"/>
<path d="M193.3 180.7h1.5l-1.4 .2z"/>
</g>
<path d="M183.4 180.7h2.1" fill="none" stroke="#5c5cb8" stroke-width=".25"/>
<path d="M193.2 180.5l1.6 .2h-1.5z" fill="#5c5cb8"/>
<path d="M183.9 180.5h2" fill="none" stroke="#5c5cb8" stroke-width=".2"/>
<g fill="#5c5cb8">
<path d="M193.1 180.5l1.7 .2z"/>
<path d="M193.1 180.5l1.6-.1 .1 .3z"/>
<path d="M193.1 180.4h1.6z"/>
</g>
<path d="M183.9 180.5h2.5" fill="none" stroke="#5c5cb8" stroke-width=".3"/>
<g fill="#5c5cb8">
<path d="M193.1 180.4l1.6-.1v.1z"/>
<path d="M192.9 180.3h1.8l-1.6 .1z"/>
</g>
<path d="M184.4 180.2h2.5" fill="none" stroke="#5c5cb8" stroke-width=".2"/>
<path d="M192.9 180.3l1.8-.2v.2z" fill="#5c5cb8"/>
<path d="M185 180h3.2M185.5 179.8h3.5M185.5 179.8h3.9M185.5 179.7h4.3M190.8 179.7h3.8M191.7 179.8h2.9M192 179.9h2.6M192.3 180h2.4M192.3 179.9h2.4M185 180h2.8M192.5 180.1h2.2M192.7 180.2h2" fill="none" stroke="#5c5cb8" stroke-width=".2"/>
<path d="M184.4 180.2h2.9" fill="none" stroke="#5c5cb8" stroke-width=".23"/>
<path d="M185 179.9h3.6M184.4 180.2h2.9" fill="none" stroke="#5c5cb8" stroke-width=".25"/>
<path d="M185 179.9h3.6" fill="none" stroke="#5c5cb8" stroke-width=".28"/>
<path d="M189.8 179.7l.7-.1z" fill="#5c5cb8"/>
<g fill="none" stroke="#5c5cb8" stroke-width=".2">
<path d="M185.5 179.7h9.1M186 179.6h8.6M186.5 179.3h7.9M186.5 179.2h7.9M187 179.2h7.4M187 179.1h7.3M187 179h7.2M187.5 178.9h6.6M188 178.7h5.9M188.5 178.6h5.2M189 178.4h4.4M189.5 178.3h3.7"/>
<path d="M189.9 178.2h3M190.3 178.2h2.3"/>
</g>
<path d="M190.5 179.7h4.1" fill="none" stroke="#5c5cb8" stroke-width=".23"/>
<path d="M185.5 179.7h5M186 179.5h8.6" fill="none" stroke="#5c5cb8" stroke-width=".25"/>
<path d="M186 179.4h8.4" fill="none" stroke="#5c5cb8" stroke-width=".21"/>
<g fill="#5c5cb8">
<path d="M190.3 178.2h2z"/>
<path d="M190.8 178.2h1.5z"/>
<path d="M191.2 178.1h.7z"/>
<path d="M191.2 178.1l1.1 .1z"/>
</g>
<g fill="none" stroke="#000" stroke-width=".2">
<path d="M7.2 9.1h265v197.7h-265zM23.9 171.7v7.1M240.5 164.9h12.9M23.9 182v8.2M171.6 186.3h24.2M181.1 186.3h2.2M183.3 186.3v3.6M183.3 183.9l.1 2.4M183.3 190.4v2.7M183.4 183.9v2.4M183.4 190.4v2.6M183.4 186.2h2.3"/>
<path d="M183.5 183.9v2.4M202.5 185h3.1l.1 .1-.2 .3-.5 .4h-3zM205.1 189.2l6.2-5.4h2l.1 5.4h-2v-1h-2.4l1.2-1.1h1.3l.1-1.9-4.6 4zM217 183.8h1.6l-2.3 3.9h3.7l-.9 1.5h-5.2zM222.1 184.7a2.86 2.86 0 0 1 2.1-.9h4.7l-.7 1.3h-4.4a4 4 0 0 0-1.7 2.6h4.8l-.8 1.5h-4.8a.92 .92 0 0 1-1-.4 .92 .92 0 0 1 0-1.1zM229.8 184.5l.8-.5 .6-.1h4.4l.5 .2 .2 .3v.4l-2.3 3.8a2.85 2.85 0 0 1-2.2 .6l-3.8-.1a.78 .78 0 0 1-.4-1.2l1.1-2.2zM230.6 185.3l.7-.2h2.8a.39 .39 0 0 1 .3 .3 .39 .39 0 0 1-.3 .4l-1 1.8-.2 .1h-3.4l-.1-.2zM241.9 183.9h1.5l-3.1 5.3h-1.6z"/>
</g>
<path d="M179.5 183.5a24 24 0 0 1 11.7-5.4 2.96 2.96 0 0 1 3.4 1.7 5.2 5.2 0 0 1-1 4.1 28.7 28.7 0 0 1-16.2 11.4 4.4 4.4 0 0 1-4.3-.7 3.1 3.1 0 0 1-.1-3.3l1-2a1.97 1.97 0 0 0 2 2.5 18.4 18.4 0 0 0 9.9-2.6 16.6 16.6 0 0 0 7.4-6.5 2 2 0 0 0-1.8-3 18.9 18.9 0 0 0-10.5 2.9z" fill="none" stroke="#5c5cb8" stroke-width=".2"/>
<g fill="#000">
<path d="M181 186.1l.1 .1h-.1zM181 186.2l.1 .2h-.1zM181 185.9l.1 .2h-.1zM181 186.4l.2 .1h-.2zM181 185.8l.1 .1h-.1zM181 186.5l.2 .1-.2 .1zM181 185.6l.2 .2h-.2zM181 186.7l.2 .1h-.1zM181.1 185.5l.1 .2-.2-.1zM181.1 186.8l.2 .1-.2 .1zM181.1 186.4l2.2 2.1zM181.1 186.5l2.2 2z"/>
<path d="M181.1 185.4l.1 .1h-.1zM181.1 187h.2l-.1 .1zM181.1 186.7l2.2 1.8zM181 186.1h.1v.1zM181 186.2l.1 .2zM181 185.9h.1v.2zM181 186.4h.1l.1 .1zM181.1 186.8l2.2 1.7zM181.2 185.2l.1 .2h-.2zM181 185.8l.1 .1zM181 186.5h.2v.1zM181.2 187.1l.2 .1-.2 .1z"/>
<path d="M181 185.6l.2 .1v.1zM181 186.7l.2-.1v.2zM181.2 187l2.1 1.5zM181.2 185.1l.1 .2-.1-.1zM181.1 185.5h.1v.2zM181.1 186.8h.1l.1 .1zM181.2 187.3h.2l-.1 .1zM181.3 187.1l2 1.4zM181.1 185.4h.2l-.1 .1zM181.1 187l.2-.1v.1zM181.3 184.9l.1 .2h-.2zM181.3 187.4h.2l-.1 .1z"/>
<path d="M181.3 187.2l2 1.3zM181.2 185.2l.1 .2zM181.2 187.1l.1-.1 .1 .2zM181.4 184.8v.2l-.1-.1zM181.2 185.1h.2l-.1 .2zM181.2 187.3l.2-.1v.1zM181.4 187.5h.2l-.1 .1zM181.4 187.3l1.9 1.2zM181.3 184.9l.1 .1v.1zM181.3 187.4l.1-.1 .1 .1zM181.5 187.5l1.8 1zM181.5 184.7v.2l-.1-.1z"/>
<path d="M181.5 187.6h.2l-.1 .2zM181.4 184.8l.1 .1-.1 .1zM181.4 187.5h.2zM181.5 187.6l1.8 .9zM181.6 184.6v.2l-.1-.1zM181.6 187.8l.2-.1-.1 .2zM181.5 184.7l.1 .1-.1 .1zM181.5 187.6l.1-.1 .1 .1zM181.6 187.7l1.7 .8zM181.7 184.5v.2l-.1-.1zM181.7 187.9h.2l-.1 .1zM181.6 184.6l.1 .1-.1 .1z"/>
<path d="M181.7 187.6l.1 .1-.2 .1zM181.7 187.8l1.6 .7zM181.8 184.4v.2l-.1-.1zM181.8 188l.2-.1-.1 .2zM181.7 184.5l.1 .1-.1 .1zM181.8 187.7l.1 .2h-.2zM181.8 187.9l1.5 .6zM181.8 184.4l.1-.1v.2zM181.8 184.4l.1 .1-.1 .1zM181.8 188l.1-.1h.1zM181.9 188.1l.2-.1-.1 .2zM181.9 188l1.4 .5z"/>
<path d="M181.9 184.3l.1 .1-.1 .1zM182 187.9l.1 .1-.2 .1zM181.9 184.3l.1-.1v.2zM182 188.2l.2-.1v.1zM182.1 188.1l1.2 .4zM182 184.2v.2zM182.1 188l.1 .1-.2 .1zM182 184.2l.2-.1-.1 .2zM182.2 188.2h.2l-.1 .1zM182.2 188.2l1.1 .3zM182.2 184.1v.1l-.1 .1zM182.2 188.1l.2 .1h-.2z"/>
<path d="M182.2 184.1l.1-.1-.1 .2zM182.3 188.3l.2-.1-.1 .2zM182.3 188.2l1 .3zM182.3 184l.1 .2h-.2zM182.4 188.2h.1l-.2 .1zM182.3 184h.1v.2zM182.4 188.4l.2-.1v.1zM182.5 188.3l.8 .2zM182.4 184l.1 .1-.1 .1zM182.5 188.2l.1 .1-.2 .1zM182.4 184l.2-.1-.1 .2zM182.6 188.4l.2-.1-.1 .2z"/>
<path d="M182.6 188.3l.7 .2zM182.6 183.9v.2h-.1zM182.6 188.3h.2l-.2 .1zM182.6 183.9h.1l-.1 .2zM182.7 188.5l.2-.2v.2zM182.7 188.4l.6 .1zM182.7 183.9l-.1 .2zM182.8 188.3h.1l-.2 .2zM182.7 183.9l.2-.1-.1 .2zM182.9 188.5l.1-.1v.1zM182.9 188.4l.4 .1zM182.9 183.8v.2h-.1z"/>
<path d="M182.9 188.3l.1 .1-.1 .1zM182.9 183.8h.1l-.1 .2zM183 188.5l.2-.1v.2zM183 183.8v.2h-.1zM183 188.4h.2l-.2 .1zM183 188.4l.3 .1zM183 183.8h.2l-.2 .2zM183.3 188.4v.2h-.1zM183.2 183.8v.2h-.2zM183.2 188.4h.1l-.1 .2zM183.2 183.8h.1l-.1 .2zM183.5 188.4v.2h-.2z"/>
<path d="M181.1 186.4l2.2-.1v2.2zM183.3 183.8v.1l-.1 .1zM183.3 188.4h.2l-.2 .2zM183.3 190.4h.1v1.3zM183.4 191.7v1.3l-.1 .1zM183.3 183.9l.2-.1v.2zM183.5 188.4h.1l-.1 .2zM183.3 183.8h.2l-.2 .1zM183.6 188.4v.1l-.1 .1zM183.6 183.8v.2h-.1zM183.6 188.4h.1l-.1 .1zM183.5 183.8h.1l-.1 .2z"/>
<path d="M183.7 188.4l.1 .1h-.2zM183.6 184l.2-.2zM183.7 188.4l.2-.1-.1 .2zM183.7 183.9h.2l-.5 2.4zM183.6 183.8h.2l-.2 .2zM183.9 188.3v.2h-.1zM183.7 184l.2-.1v.1zM183.9 188.3h.1l-.1 .2zM183.9 183.9l.1 .1-.6 2.3zM183.8 183.8l.1 .1-.2 .1zM184 188.3l.1 .1-.2 .1zM183.9 184l.2-.1z"/>
<path d="M184 188.3l.1-.1v.2zM184 184h.2l-.8 2.3zM183.9 183.9h.2l-.2 .1zM184.1 188.2l.1 .2h-.1zM184 184l.2-.1-.1 .2zM184.1 188.2h.2l-.1 .2zM184.2 184l.1 .1-.9 2.2zM184.1 183.9h.1l-.2 .1zM184.3 188.2v.1l-.1 .1zM184.1 184.1l.2-.1v.1zM184.3 188.2l.1-.1-.1 .2zM184.3 184.1h.1l-1 2.2z"/>
<path d="M184.2 183.9l.1 .1-.2 .1zM184.4 188.1l.1 .2h-.2zM184.3 184.1h.2l-.1 .1zM184.4 188.1l.1-.1v.3zM184.4 184.1l.2 .1-1.2 2.1zM184.3 184l.2 .1h-.2zM184.5 188l.1 .2-.1 .1zM184.4 184.2l.2-.1zM184.5 188h.1v.2zM184.6 184.2l.1 .1-1.3 2zM184.5 184.1h.1l-.2 .1zM184.6 188l.1 .1-.1 .1z"/>
<path d="M184.5 184.3l.2-.1-.1 .2zM184.6 188l.1-.1v.2zM184.7 184.3l.1 .1-1.4 1.9zM184.6 184.4l.2-.1-.1 .1zM184.6 184.1l.1 .1-.2 .1zM184.7 187.9l.1 .1-.1 .1zM184.8 187.8v.2l-.1-.1zM184.8 184.4l.1 .1-1.5 1.8zM184.7 184.4h.3l-.2 .1zM184.7 184.2l.1 .1-.2 .1zM184.8 187.8l.2 .1-.2 .1zM184.8 187.8l.2-.1v.2z"/>
<path d="M184.9 184.5l.1 .1-1.6 1.7zM184.8 184.5h.3l-.1 .1zM185 187.7l.1-.1v.2zM184.8 184.3l.2 .1h-.3zM185 187.7l.1 .1-.1 .1zM185 184.6l.1 .1-1.7 1.6zM185 184.6h.2l-.1 .1zM185.1 187.5l.1 .2-.1-.1zM185 184.4l.1 .1h-.3zM185.1 187.6l.1 .1-.1 .1zM183.4 186.3l1.7-1.6 .1 .1zM185.1 184.7h.2l-.2 .1z"/>
<path d="M185.2 187.4l.1 .2zM185 184.6l.1-.1 .1 .1zM185.1 187.5l.2 .1-.1 .1zM185.1 184.8l.3 .1-.2 .1zM185.3 187.2l.1 .3-.2-.1zM183.4 186.3l1.8-1.5 .1 .1zM185.1 184.7l.1-.1 .1 .1zM185.2 187.4l.2 .1-.1 .1zM185.2 185h.2zM185.4 187.1v.2l-.1-.1zM183.4 186.3l1.9-1.4 .1 .1zM185.3 185.1h.2l-.1 .1z"/>
<path d="M185.1 184.8l.2-.1 .1 .2zM185.3 187.2l.1 .1v.2zM185.4 187l.1 .2-.1-.1zM183.4 186.3l2-1.3v.2zM185.4 185.2l.2 .1h-.2zM185.5 186.9l.1 .1zM185.2 185l.2-.1v.1zM185.4 187.1l.1 .1-.1 .1zM183.4 186.3l2-1.1 .1 .1zM185.4 185.3l.2 .1-.1 .1zM185.5 186.7l.1 .2h-.1zM183.4 186.3l2.1-1v.1z"/>
<path d="M185.5 185.5l.2 .1zM185.3 185.1l.1-.1 .1 .1zM185.4 187h.2l-.1 .2zM185.5 186.6l.2 .2-.2-.1zM185.5 185.6l.2 .1h-.2zM185.5 186.5l.2 .1zM185.5 185.7l.2 .2h-.2zM185.6 186.3l.1 .2h-.2zM183.4 186.3l2.1-.9 .1 .2zM185.6 186l.1 .2h-.1zM185.5 185.9l.2 .1h-.1zM185.4 185.2l.1-.1 .1 .2z"/>
<path d="M185.5 186.9h.1v.1zM185.6 186.2l.1 .1h-.1zM183.4 186.3l2.2-.7v.1zM185.4 185.3h.2v.1zM185.5 186.7l.2 .1-.1 .1zM183.4 186.3l2.2-.6v.2zM185.5 185.5l.1-.1 .1 .2zM185.5 186.6h.2v.2zM183.7 186.3l2-.1v.1zM185.5 185.6h.2v.1zM185.5 186.5h.2v.1zM185.5 185.7h.2v.2z"/>
<path d="M185.6 186.3h.1v.2zM185.6 186h.1v.2zM185.5 185.9h.2v.1zM185.6 186.2h.1v.1z"/>
</g>
<path d="M183.4 186.2h2.3" fill="none" stroke="#000" stroke-width=".28"/>
<path d="M183.4 186.1h2.3" fill="none" stroke="#000" stroke-width=".4"/>
<path d="M183.6 183.9v2.4" fill="none" stroke="#000" stroke-width=".32"/>
<path d="M29 174.4h29.9M63.4 174.4h13.3M81.2 174.4h17.6M29 181.1h29.9M29 187.7h29.9M29 194.3h29.9M63.4 181.1h13.3M63.4 187.7h13.3M63.4 194.3h13.3M81.2 181.1h17.6M81.2 187.7h17.6M81.2 194.3h17.6" fill="none" stroke="#bababa" stroke-width=".2"/>
<text font-size="5.6" x="85.3" y="29.6">GC-2</text>
<g font-size="3.7">
<text x="73.6" y="126.4" transform="rotate(-90 73.6 126.4)">FOR OFFICE USE ONLY</text>
<text x="16.1" y="139.3">Project</text>
<text x="16.1" y="147.4">Customer</text>
<text x="16.1" y="155.6">SO#</text>
<text x="77.7" y="155.6">Date</text>
<text x="29" y="166.3">Length</text>
<text x="65.4" y="166.3">Qty.</text>
<text x="82.9" y="166.3">Color</text>
<text x="23.1" y="181.9" transform="rotate(-90 23.1 181.9)">of</text>
<text x="105.1" y="197.2">Scale: NTS</text>
<text x="23.1" y="198.8" transform="rotate(-90 23.1 198.8)">Page</text>
</g>
<g font-size="3.5">
<text x="85.4" y="41.6">(INTERIOR ONLY)</text>
<text x="85.4" y="36.3">GYMNASIUM FLOOR SYSTEM</text>
<text x="85.3" y="46.3">MILL FINISH ALUMINUM COVER</text>
<text x="85.2" y="51.1">100% MOVEMENT</text>
</g>
<g font-size="3.3">
<text x="187.3" y="35.9">105mm</text>
<text x="188.7" y="31.9">4 1/8&quot;</text>
<text x="165.7" y="59">181CR @</text>
<text x="165.9" y="63">20&quot; (508mm) O.C.</text>
<text x="244.5" y="75.3">3&quot;</text>
<text x="118.9" y="82.3">TF316114 @</text>
<text x="241.4" y="79.2">76mm</text>
<text x="111.7" y="86.3">20&quot; (508mm) O.C.</text>
<text x="168.5" y="88.7">L184</text>
<text x="208" y="95.2">V2R-O</text>
<text x="170" y="153.3">2&quot;</text>
<text x="166.9" y="157.3">51mm</text>
<text x="240.5" y="164.2">11/29/01</text>
</g>
<g font-size="2.7">
<text x="203.9" y="195.5">2626 S. Sheridan</text>
<text x="228.1" y="195.5">PO Box 17249</text>
<text x="203.8" y="202.1">P: +1-316-945-9328</text>
<text x="204" y="198.8">Wichita, Kansas 67217-0249 USA</text>
<text x="231.1" y="202.1">F: +1-316-945-0789</text>
</g>
<text font-size="2.3" x="12" y="203.6">K:\EXPANSION\G\GC\GC-2.dwg Nov 30, 2001 - 6:43am</text>
</svg>
